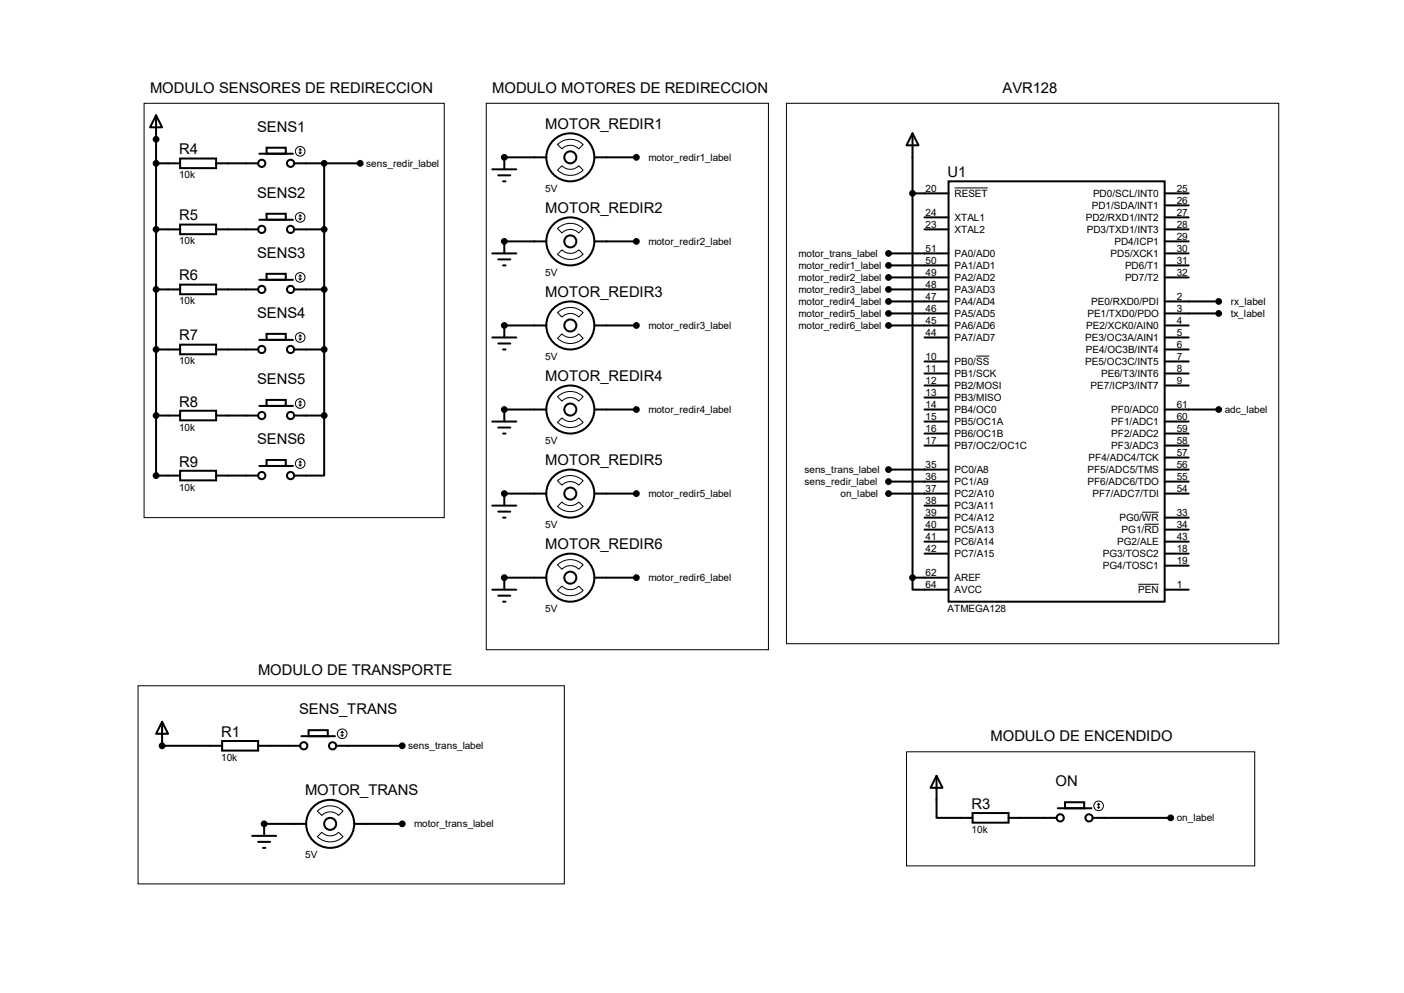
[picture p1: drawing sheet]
<svg xmlns="http://www.w3.org/2000/svg" width="297mm" height="210mm" viewBox="0 0 297 210" stroke-linecap="round" stroke-linejoin="round" font-family="sans-serif">
<g fill="none" stroke="#000" stroke-width=".42">
<path d="M33 24.4l1.3 2.5h-2.6zM33 34.5h5.1M33 24.4v76.2h5.1M38.1 33.5h7.6v2.1h-7.6zM45.7 34.5h8.9M54.9 32.5h7.1M56.4 31.2h4.1v1.3h-4.1zM62.2 34.5h14M68.6 34.5v53.4M104.1 35.8h5.1M105.4 37.1h2.5M106.4 38.4h.5"/>
<path d="M115.6 33.3h-8.9v2.5M125.7 33.3h8.9M193 28.2l1.3 2.5h-2.5zM193 28.2v94M200.7 38.4h45.7v88.9h-45.7zM33 48.5h5.1M38.1 47.5h7.6v2h-7.6zM45.7 48.5h8.9M54.9 46.5h7.1M54.9 59.2h7.1M56.4 45.2h4.1v1.3h-4.1zM56.4 57.9h4.1v1.3h-4.1z"/>
<path d="M62.2 48.5h6.4M104.1 53.6h5.1M105.4 54.9h2.5M106.4 56.1h.5M115.6 51.1h-8.9v2.5M125.7 51.1h8.9M188 53.6h12.7M188 56.1h12.7M188 58.7h12.7M193 40.9h7.7M195.6 48.5h5.1M195.6 46h5.1"/>
<path d="M246.4 40.9h5.1M246.4 53.6h5.1M246.4 56.1h5.1M246.4 58.7h5.1M246.4 51.1h5.1M246.4 48.5h5.1M246.4 46h5.1M246.4 43.4h5.1M33 61.2h5.1M33 73.9h5.1M38.1 60.2h7.6v2h-7.6zM38.1 72.9h7.6v2h-7.6z"/>
<path d="M45.7 61.2h8.9M45.7 73.9h8.9M54.9 71.9h7.1M56.4 70.6h4.1v1.3h-4.1zM62.2 61.2h6.4M62.2 73.9h6.4M104.1 71.4h5.1M105.4 72.6h2.5M106.4 73.9h.5M115.6 68.8h-8.9v2.6M125.7 68.8h8.9M188 61.2h12.7"/>
<path d="M188 63.8h12.7M188 66.3h12.7M188 68.8h12.7M195.6 71.4h5.1M195.6 76.5h5.1M195.6 79h5.1M246.4 63.8h11.4M246.4 66.3h11.4M246.4 68.8h5.1M246.4 73.9h5.1M246.4 71.4h5.1M246.4 76.5h5.1"/>
<path d="M246.4 79h5.1M33 87.9h5.1M38.1 86.9h7.6v2h-7.6zM38.1 99.6h7.6v2h-7.6zM45.7 87.9h8.9M54.9 85.9h7.1M54.9 98.6h7.1M56.4 84.6h4.1v1.3h-4.1zM56.4 97.3h4.1v1.3h-4.1zM62.2 87.9h6.4M68.6 87.9v12.7h-6.4M104.1 89.2h5.1"/>
<path d="M105.4 90.4h2.5M106.4 91.7h.5M115.6 86.6h-8.9v2.6M125.7 86.6h8.9M188 99.3h12.7M195.6 86.6h5.1M195.6 81.5h5.1M195.6 84.1h5.1M195.6 89.2h5.1M195.6 91.7h5.1M195.6 94.2h5.1M246.4 99.3h5.1"/>
<path d="M246.4 86.6h11.4M246.4 81.5h5.1M246.4 89.2h5.1M246.4 91.7h5.1M246.4 94.2h5.1M246.4 96.8h5.1M45.7 100.6h8.9M104.1 106.9h5.1M105.4 108.2h2.5M106.4 109.5h.5M115.6 104.4h-8.9v2.5M125.7 104.4h8.9"/>
<path d="M188 104.4h12.7M188 101.9h12.7M195.6 117.1h5.1M195.6 109.5h5.1M195.6 112h5.1M195.6 106.9h5.1M195.6 114.6h5.1M246.4 104.4h5.1M246.4 101.9h5.1M246.4 117.1h5.1M246.4 119.6h5.1M246.4 109.5h5.1"/>
<path d="M246.4 112h5.1M246.4 114.6h5.1M104.1 124.7h5.1M105.4 126h2.5M106.4 127.3h.5M115.6 122.2h-8.9v2.5M125.7 122.2h8.9M193 122.2v2.5h7.7M193 122.2h7.7M246.4 124.7h5.1M34.3 152.7l1.3 2.5h-2.6zM34.3 152.7v5h12.7"/>
<path d="M47 156.7h7.6v2h-7.6zM54.6 157.7h8.9M63.8 155.7h7.1M65.3 154.4h4v1.3h-4zM71.1 157.7h14M53.3 176.8h5.1M54.6 178.1h2.5M55.6 179.3h.5M64.8 174.2h-8.9v2.6M74.9 174.2h10.2M198.1 164.1l1.3 2.5h-2.6zM198.1 164.1v8.9h7.6"/>
<path d="M205.7 172h7.7v2h-7.7zM213.4 173h10.1M223.8 170.9h7.1M225.3 169.7h4.1v1.2h-4.1zM231.1 173h16.5"/>
<circle cx="55.4" cy="34.5" r=".76"/>
<circle cx="61.5" cy="34.5" r=".76"/>
<circle cx="120.6" cy="33.3" r="5.1"/>
<circle cx="120.6" cy="33.3" r="1.27"/>
<circle cx="55.4" cy="48.5" r=".76"/>
<circle cx="61.5" cy="48.5" r=".76"/>
<circle cx="120.6" cy="51.1" r="5.1"/>
<circle cx="120.6" cy="51.1" r="1.27"/>
<circle cx="55.4" cy="61.2" r=".76"/>
<circle cx="55.4" cy="73.9" r=".76"/>
<circle cx="61.5" cy="61.2" r=".76"/>
<circle cx="61.5" cy="73.9" r=".76"/>
<circle cx="120.6" cy="68.8" r="5.1"/>
<circle cx="120.6" cy="68.8" r="1.27"/>
<circle cx="55.4" cy="87.9" r=".76"/>
<circle cx="61.5" cy="87.9" r=".76"/>
<circle cx="120.6" cy="86.6" r="5.1"/>
<circle cx="120.6" cy="86.6" r="1.27"/>
<circle cx="55.4" cy="100.6" r=".76"/>
<circle cx="61.5" cy="100.6" r=".76"/>
<circle cx="120.6" cy="104.4" r="5.1"/>
<circle cx="120.6" cy="104.4" r="1.27"/>
<circle cx="120.6" cy="122.2" r="5.1"/>
<circle cx="120.6" cy="122.2" r="1.27"/>
<circle cx="64.3" cy="157.7" r=".76"/>
<circle cx="70.4" cy="157.7" r=".76"/>
<circle cx="69.8" cy="174.2" r="5.1"/>
<circle cx="69.8" cy="174.2" r="1.27"/>
<circle cx="224.3" cy="173" r=".76"/>
<circle cx="230.4" cy="173" r=".76"/>
</g>
<g fill="#000">
<circle cx="33" cy="29.5" r=".21"/>
<circle cx="106.7" cy="33.3" r=".21"/>
<circle cx="106.7" cy="51.1" r=".21"/>
<circle cx="106.7" cy="68.8" r=".21"/>
<circle cx="106.7" cy="86.6" r=".21"/>
<circle cx="106.7" cy="104.4" r=".21"/>
<circle cx="106.7" cy="122.2" r=".21"/>
<circle cx="34.3" cy="157.7" r=".21"/>
<circle cx="55.9" cy="174.2" r=".21"/>
</g>
<g fill="none" stroke="#000" stroke-width=".21">
<path d="M30.5 21.8h63.5v87.7h-63.5zM63.2 32.3l.3 .2M63.5 31.5v1M63.5 31.5l-.3 .2M63.5 31.5l.3 .2M63.8 32.3l-.3 .2M102.9 21.8h59.7v115.6h-59.7zM117.9 30.6a3.9 3.9 0 0 1 5.5 0l-1 .9a2.46 2.46 0 0 0-3.5 0zM118.9 35.1a2.46 2.46 0 0 0 3.5 0l1 .9a3.9 3.9 0 0 1-5.5 0zM166.4 21.8h104.1v114.3h-104.1zM201.9 39.8h7.1M63.2 46.2l.3 .3"/>
<path d="M63.2 58.9l.3 .3M63.5 45.5v1M63.5 58.2v1M63.5 45.5l-.3 .2M63.5 45.5l.3 .2M63.5 58.2l-.3 .2M63.5 58.2l.3 .2M63.8 46.2l-.3 .3M63.8 58.9l-.3 .3M117.9 48.3a3.9 3.9 0 0 1 5.5 0l-1 1a2.46 2.46 0 0 0-3.5 0zM118.9 52.8a2.46 2.46 0 0 0 3.5 0l1 1a3.9 3.9 0 0 1-5.5 0zM63.2 71.6l.3 .3"/>
<path d="M63.5 70.9v1M63.5 70.9l-.3 .2M63.5 70.9l.3 .2M63.8 71.6l-.3 .3M117.9 66.1a3.9 3.9 0 0 1 5.5 0l-1 1a2.46 2.46 0 0 0-3.5 0zM118.9 70.6a2.46 2.46 0 0 0 3.5 0l1 .9a3.9 3.9 0 0 1-5.5 0zM206.5 75.3h2.8M63.2 85.6l.3 .3M63.2 98.3l.3 .3M63.5 84.8v1.1M63.5 97.5v1.1M63.5 84.8l-.3 .3"/>
<path d="M63.5 84.8l.3 .3M63.5 97.5l-.3 .3M63.5 97.5l.3 .3M63.8 85.6l-.3 .3M63.8 98.3l-.3 .3M117.9 83.9a3.9 3.9 0 0 1 5.5 0l-1 .9a2.46 2.46 0 0 0-3.5 0zM118.9 88.4a2.46 2.46 0 0 0 3.5 0l1 .9a3.9 3.9 0 0 1-5.5 0zM117.9 101.7a3.9 3.9 0 0 1 5.5 0l-1 .9a2.46 2.46 0 0 0-3.5 0zM117.9 119.5a3.9 3.9 0 0 1 5.5 0l-1 .9a2.46 2.46 0 0 0-3.5 0zM118.9 106.2a2.46 2.46 0 0 0 3.5 0l1 .9a3.9 3.9 0 0 1-5.5 0zM241.6 108.3h3.5M242.1 110.9h3"/>
<path d="M118.9 124a2.46 2.46 0 0 0 3.5 0l1 .9a3.9 3.9 0 0 1-5.5 0zM240.8 123.6h4.3M29.2 145h90.2v41.9h-90.2zM72.1 155.4l.3 .3M72.4 154.7v1M72.4 154.7l-.3 .2M72.4 154.7l.2 .2M72.6 155.4l-.2 .3M191.8 159h73.6v24.1h-73.6zM67.1 171.5a3.9 3.9 0 0 1 5.5 0l-1 1a2.46 2.46 0 0 0-3.5 0zM68.1 176a2.46 2.46 0 0 0 3.5 0l1 1a3.9 3.9 0 0 1-5.5 0zM232.2 170.7l.2 .2"/>
<path d="M232.4 169.9v1M232.4 169.9l-.2 .3M232.4 169.9l.3 .3M232.7 170.7l-.3 .2"/>
<circle cx="63.5" cy="32" r="1.02"/>
<circle cx="63.5" cy="46" r="1.02"/>
<circle cx="63.5" cy="58.7" r="1.02"/>
<circle cx="63.5" cy="71.4" r="1.02"/>
<circle cx="63.5" cy="98" r="1.02"/>
<circle cx="63.5" cy="85.3" r="1.02"/>
<circle cx="72.4" cy="155.2" r="1.02"/>
<circle cx="232.4" cy="170.4" r="1.02"/>
</g>
<g fill="#000" stroke="#000" stroke-width=".42">
<circle cx="33" cy="34.5" r=".51"/>
<circle cx="33" cy="29.5" r=".51"/>
<circle cx="68.6" cy="34.5" r=".51"/>
<circle cx="76.2" cy="34.5" r=".51"/>
<circle cx="106.7" cy="33.3" r=".51"/>
<circle cx="134.6" cy="33.3" r=".51"/>
<circle cx="33" cy="48.5" r=".51"/>
<circle cx="68.6" cy="48.5" r=".51"/>
<circle cx="106.7" cy="51.1" r=".51"/>
<circle cx="134.6" cy="51.1" r=".51"/>
<circle cx="188" cy="58.7" r=".51"/>
<circle cx="188" cy="56.1" r=".51"/>
<circle cx="188" cy="53.6" r=".51"/>
<circle cx="193" cy="40.9" r=".51"/>
<circle cx="33" cy="61.2" r=".51"/>
<circle cx="33" cy="73.9" r=".51"/>
<circle cx="68.6" cy="61.2" r=".51"/>
<circle cx="68.6" cy="73.9" r=".51"/>
<circle cx="106.7" cy="68.8" r=".51"/>
<circle cx="134.6" cy="68.8" r=".51"/>
<circle cx="188" cy="68.8" r=".51"/>
<circle cx="188" cy="63.8" r=".51"/>
<circle cx="188" cy="61.2" r=".51"/>
<circle cx="188" cy="66.3" r=".51"/>
<circle cx="257.8" cy="63.8" r=".51"/>
<circle cx="257.8" cy="66.3" r=".51"/>
<circle cx="33" cy="87.9" r=".51"/>
<circle cx="68.6" cy="87.9" r=".51"/>
<circle cx="106.7" cy="86.6" r=".51"/>
<circle cx="134.6" cy="86.6" r=".51"/>
<circle cx="188" cy="99.3" r=".51"/>
<circle cx="257.8" cy="86.6" r=".51"/>
<circle cx="33" cy="100.6" r=".51"/>
<circle cx="106.7" cy="104.4" r=".51"/>
<circle cx="134.6" cy="104.4" r=".51"/>
<circle cx="188" cy="104.4" r=".51"/>
<circle cx="188" cy="101.9" r=".51"/>
<circle cx="106.7" cy="122.2" r=".51"/>
<circle cx="134.6" cy="122.2" r=".51"/>
<circle cx="193" cy="122.2" r=".51"/>
<circle cx="34.3" cy="157.7" r=".51"/>
<circle cx="85.1" cy="157.7" r=".51"/>
<circle cx="55.9" cy="174.2" r=".51"/>
<circle cx="85.1" cy="174.2" r=".51"/>
<circle cx="247.6" cy="173" r=".51"/>
</g>
<g font-size="3.1">
<text x="31.7" y="19.6">MODULO SENSORES DE REDIRECCION</text>
<text x="104.1" y="19.6">MODULO MOTORES DE REDIRECCION</text>
<text x="212.1" y="19.6">AVR128</text>
<text x="54.4" y="27.8">SENS1</text>
<text x="115.4" y="27.2">MOTOR_REDIR1</text>
<text x="37.9" y="32.6">R4</text>
<text x="54.4" y="41.8">SENS2</text>
<text x="200.4" y="37.5">U1</text>
<text x="37.9" y="46.6">R5</text>
<text x="115.4" y="45">MOTOR_REDIR2</text>
<text x="37.9" y="59.3">R6</text>
<text x="54.4" y="54.5">SENS3</text>
<text x="115.4" y="62.8">MOTOR_REDIR3</text>
<text x="54.4" y="67.2">SENS4</text>
<text x="37.9" y="72">R7</text>
<text x="54.4" y="81.2">SENS5</text>
<text x="115.4" y="80.6">MOTOR_REDIR4</text>
<text x="37.9" y="86">R8</text>
<text x="54.4" y="93.9">SENS6</text>
<text x="37.9" y="98.7">R9</text>
<text x="115.4" y="98.3">MOTOR_REDIR5</text>
<text x="115.4" y="116.1">MOTOR_REDIR6</text>
<text x="54.6" y="142.8">MODULO DE TRANSPORTE</text>
<text x="46.8" y="155.8">R1</text>
<text x="63.3" y="151">SENS_TRANS</text>
<text x="209.5" y="156.8">MODULO DE ENCENDIDO</text>
<text x="223.3" y="166.2">ON</text>
<text x="64.6" y="168.2">MOTOR_TRANS</text>
<text x="205.5" y="171.1">R3</text>
</g>
<g font-size="2.1">
<text x="77.5" y="35.2">sens_redir_label</text>
<text x="137.2" y="34">motor_redir1_label</text>
<text x="37.9" y="37.7">10k</text>
<text x="115.4" y="40.6">5V</text>
<text x="195.8" y="40.5">20</text>
<text x="201.9" y="41.7">RESET</text>
<text x="231.2" y="41.7">PD0/SCL/INT0</text>
<text x="248.9" y="40.5">25</text>
<text x="195.8" y="45.6">24</text>
<text x="201.9" y="46.7">XTAL1</text>
<text x="229.7" y="46.7">PD2/RXD1/INT2</text>
<text x="231" y="44.2">PD1/SDA/INT1</text>
<text x="248.9" y="43.1">26</text>
<text x="248.9" y="45.6">27</text>
<text x="37.9" y="51.7">10k</text>
<text x="137.2" y="51.7">motor_redir2_label</text>
<text x="195.8" y="48.1">23</text>
<text x="195.8" y="53.2">51</text>
<text x="201.9" y="49.3">XTAL2</text>
<text x="229.9" y="49.3">PD3/TXD1/INT3</text>
<text x="235.8" y="51.8">PD4/ICP1</text>
<text x="248.9" y="48.1">28</text>
<text x="248.9" y="50.7">29</text>
<text x="248.9" y="53.2">30</text>
<text x="115.4" y="58.4">5V</text>
<text x="168.9" y="54.3">motor_trans_label</text>
<text x="168.9" y="56.8">motor_redir1_label</text>
<text x="168.9" y="59.4">motor_redir2_label</text>
<text x="195.8" y="58.3">49</text>
<text x="195.8" y="55.8">50</text>
<text x="201.9" y="59.4">PA2/AD2</text>
<text x="201.9" y="56.9">PA1/AD1</text>
<text x="201.9" y="54.4">PA0/AD0</text>
<text x="234.9" y="54.4">PD5/XCK1</text>
<text x="238" y="56.9">PD6/T1</text>
<text x="238" y="59.4">PD7/T2</text>
<text x="248.9" y="55.8">31</text>
<text x="248.9" y="58.3">32</text>
<text x="37.9" y="64.4">10k</text>
<text x="168.9" y="61.9">motor_redir3_label</text>
<text x="168.9" y="64.4">motor_redir4_label</text>
<text x="195.8" y="65.9">46</text>
<text x="195.8" y="63.4">47</text>
<text x="195.8" y="60.8">48</text>
<text x="201.9" y="64.5">PA4/AD4</text>
<text x="201.9" y="62">PA3/AD3</text>
<text x="230.8" y="64.5">PE0/RXD0/PDI</text>
<text x="248.9" y="63.4">2</text>
<text x="248.9" y="65.9">3</text>
<text x="260.3" y="64.4">rx_label</text>
<text x="137.2" y="69.5">motor_redir3_label</text>
<text x="168.9" y="67">motor_redir5_label</text>
<text x="168.9" y="69.5">motor_redir6_label</text>
<text x="195.8" y="71">44</text>
<text x="195.8" y="68.5">45</text>
<text x="201.9" y="69.6">PA6/AD6</text>
<text x="201.9" y="67.1">PA5/AD5</text>
<text x="229.8" y="69.6">PE2/XCK0/AIN0</text>
<text x="230" y="67.1">PE1/TXD0/PDO</text>
<text x="248.9" y="68.5">4</text>
<text x="248.9" y="71">5</text>
<text x="260.3" y="67">tx_label</text>
<text x="37.9" y="77.1">10k</text>
<text x="115.4" y="76.2">5V</text>
<text x="195.8" y="76.1">10</text>
<text x="201.9" y="77.2">PB0/SS</text>
<text x="201.9" y="72.1">PA7/AD7</text>
<text x="229.6" y="72.1">PE3/OC3A/AIN1</text>
<text x="229.6" y="77.2">PE5/OC3C/INT5</text>
<text x="229.7" y="74.7">PE4/OC3B/INT4</text>
<text x="248.9" y="73.5">6</text>
<text x="248.9" y="76.1">7</text>
<text x="195.8" y="78.6">11</text>
<text x="195.8" y="81.2">12</text>
<text x="195.8" y="83.7">13</text>
<text x="201.9" y="79.8">PB1/SCK</text>
<text x="201.9" y="82.3">PB2/MOSI</text>
<text x="230.7" y="82.3">PE7/ICP3/INT7</text>
<text x="233" y="79.8">PE6/T3/INT6</text>
<text x="248.9" y="78.6">8</text>
<text x="248.9" y="81.2">9</text>
<text x="137.2" y="87.3">motor_redir4_label</text>
<text x="195.8" y="86.2">14</text>
<text x="195.8" y="88.8">15</text>
<text x="201.9" y="84.8">PB3/MISO</text>
<text x="201.9" y="87.4">PB4/OC0</text>
<text x="201.9" y="89.9">PB5/OC1A</text>
<text x="235.1" y="89.9">PF1/ADC1</text>
<text x="235.1" y="87.4">PF0/ADC0</text>
<text x="248.9" y="88.8">60</text>
<text x="248.9" y="86.2">61</text>
<text x="259.1" y="87.3">adc_label</text>
<text x="37.9" y="91.1">10k</text>
<text x="115.4" y="93.9">5V</text>
<text x="195.8" y="91.3">16</text>
<text x="195.8" y="93.9">17</text>
<text x="201.9" y="92.5">PB6/OC1B</text>
<text x="201.9" y="95">PB7/OC2/OC1C</text>
<text x="235.1" y="95">PF3/ADC3</text>
<text x="235.1" y="92.5">PF2/ADC2</text>
<text x="248.9" y="93.9">58</text>
<text x="248.9" y="91.3">59</text>
<text x="170.2" y="100">sens_trans_label</text>
<text x="195.8" y="98.9">35</text>
<text x="195.8" y="101.5">36</text>
<text x="201.9" y="100.1">PC0/A8</text>
<text x="230" y="100.1">PF5/ADC5/TMS</text>
<text x="230.3" y="97.5">PF4/ADC4/TCK</text>
<text x="248.9" y="101.5">55</text>
<text x="248.9" y="98.9">56</text>
<text x="248.9" y="96.4">57</text>
<text x="37.9" y="103.8">10k</text>
<text x="137.2" y="105.1">motor_redir5_label</text>
<text x="170.2" y="102.5">sens_redir_label</text>
<text x="177.8" y="105.1">on_label</text>
<text x="195.8" y="104">37</text>
<text x="195.8" y="106.6">38</text>
<text x="201.9" y="102.6">PC1/A9</text>
<text x="201.9" y="105.2">PC2/A10</text>
<text x="201.9" y="107.7">PC3/A11</text>
<text x="230" y="102.6">PF6/ADC6/TDO</text>
<text x="231.1" y="105.2">PF7/ADC7/TDI</text>
<text x="248.9" y="104">54</text>
<text x="115.4" y="111.7">5V</text>
<text x="195.8" y="109.1">39</text>
<text x="195.8" y="111.6">40</text>
<text x="201.9" y="110.2">PC4/A12</text>
<text x="201.9" y="112.8">PC5/A13</text>
<text x="236.8" y="110.2">PG0/WR</text>
<text x="237.3" y="112.8">PG1/RD</text>
<text x="248.9" y="109.1">33</text>
<text x="248.9" y="111.6">34</text>
<text x="195.8" y="114.2">41</text>
<text x="195.8" y="116.7">42</text>
<text x="201.9" y="115.3">PC6/A14</text>
<text x="201.9" y="117.9">PC7/A15</text>
<text x="233.3" y="117.9">PG3/TOSC2</text>
<text x="236.3" y="115.3">PG2/ALE</text>
<text x="248.9" y="116.7">18</text>
<text x="248.9" y="119.3">19</text>
<text x="248.9" y="114.2">43</text>
<text x="137.2" y="122.9">motor_redir6_label</text>
<text x="195.8" y="121.8">62</text>
<text x="195.8" y="124.3">64</text>
<text x="201.9" y="122.9">AREF</text>
<text x="201.9" y="125.5">AVCC</text>
<text x="233.3" y="120.4">PG4/TOSC1</text>
<text x="240.8" y="125.5">PEN</text>
<text x="248.9" y="124.3">1</text>
<text x="115.4" y="129.5">5V</text>
<text x="200.4" y="129.4">ATMEGA128</text>
<text x="46.8" y="160.9">10k</text>
<text x="86.4" y="158.4">sens_trans_label</text>
<text x="248.9" y="173.7">on_label</text>
<text x="87.6" y="174.9">motor_trans_label</text>
<text x="205.5" y="176.1">10k</text>
<text x="64.6" y="181.6">5V</text>
</g>
</svg>
